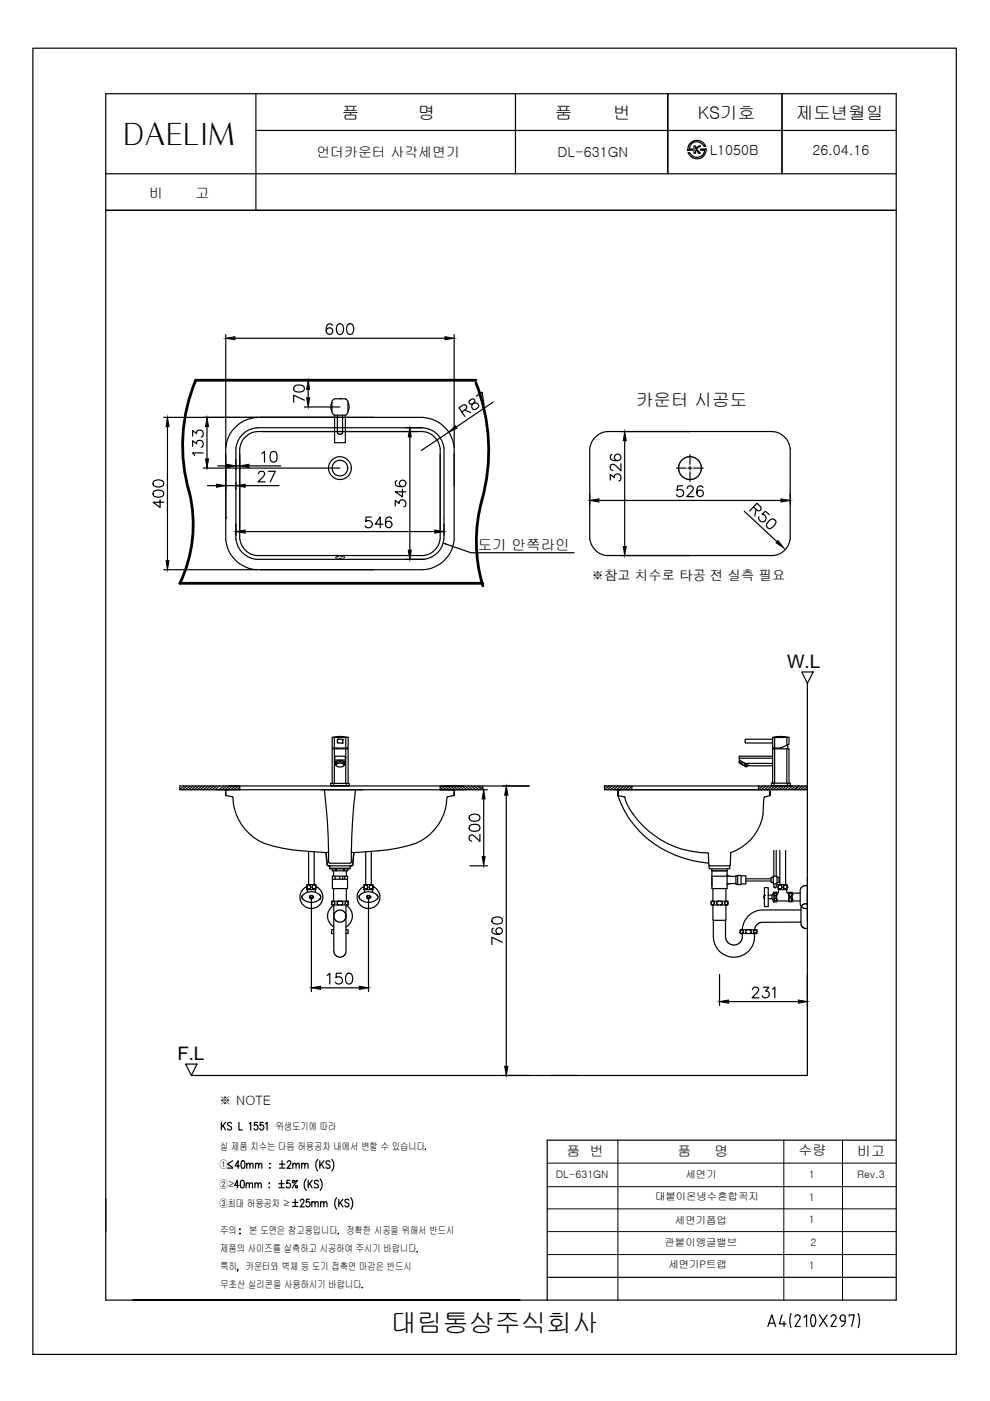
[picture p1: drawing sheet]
<svg xmlns="http://www.w3.org/2000/svg" width="210mm" height="297mm" viewBox="0 0 210 297" stroke-linecap="round" stroke-linejoin="round" font-family="sans-serif">
<!-- layer: YA -->
<g fill="none" stroke="#000" stroke-width=".25">
<path d="M7 10.2h195.8v277h-195.8zM54.3 19.9v24.7M109.3 19.9v16.9M141.6 19.9v16.9M165.8 19.9v16.9M190 19.9h-167.6v255.7h87.8h-82M22.4 36.8h167.6M54.3 27.7h135.7M145.9 32.4h.3a1.65 1.65 0 0 0 1.8 .9 1.65 1.65 0 0 0 1.4-1.5h-.9v-.2h1.1a1.92 1.92 0 0 1-1.5 2 1.92 1.92 0 0 1-2.2-1.2zM146.5 30.2a2.02 2.02 0 0 1 3.1 .8h-.3a1.64 1.64 0 0 0-1.8-.9 1.64 1.64 0 0 0-1.3 1.5h.6v.2h-1l.2-1zM147.1 31h.4v.5l.6-.5h.4l-.9 .6 .9 .9h-.4l-.5-.7-.1 .1v.6h-.4zM22.4 44.6h167.6"/>
<path d="M190 241.7h-74v33.9h74M116 270.8h74M165.8 278.8l-.5 1.9h1.4M167.7 278.5l-.2 1.5 .2 1.5M169.1 278.8l-.6 .4M169.1 278.8l.4 .1 .1 .5-1 1.8h1.1M170.5 279.3l.5-.5v2.4M172.1 278.9l.3-.2 .3 .2M172.1 278.9a1.91 1.91 0 0 0 .3 2.3h.2a2.1 2.1 0 0 0 .1-2.3M173.7 278.8l1.7 2.4M175.4 278.8l-1.7 2.4M176.7 278.8l.4 .1 .2 .5-1.1 1.8h1.1"/>
<path d="M176.8 278.8l-.6 .4M178.1 279.3v.3M178.2 279.3a.53 .53 0 0 1 .5-.5 .53 .53 0 0 1 .5 .5M178.2 279.6l.2 .5h.8M179.2 279.3v.8M180 279.1v-.3h1.1l-.5 2.4M182 278.5l.2 1.5-.2 1.5M162.8 281.2l.8-2.4 .9 2.4M163.1 280.6h1.1M166.2 280.2v1M179.2 280.1a1.25 1.25 0 0 1-.8 1.2"/>
</g>
<!-- layer: 002 -->
<g fill="none" stroke="#000" stroke-width=".25">
<path d="M170 142.5h2.4l-1.2 2.4zM39.1 166.6l-1 .8M39.7 166.6l-1 .8M40.3 166.6l-.9 .8M40.9 166.6l-1 .8M41.6 166.6l-1 .8M42.1 166.6l-.9 .8M42.8 166.6l-.9 .8M43.4 166.6l-1 .8M44.1 166.6l-1 .8M44.6 166.6l-.9 .8M45.3 166.6l-.9 .8"/>
<path d="M45.8 167.4h5M45.9 166.6l-1 .8M46.6 166.6l-1 .8M47.4 166.6l-1 .8M48 166.6l-.9 .8M48.6 166.6l-.9 .8M49.3 166.6l-1 .8M49.9 166.6l-1 .8M50.5 166.6l-.9 .8M50.8 166.9l-.6 .5M93.3 167.4h.1M93.3 167.4h5"/>
<path d="M93.3 166.9l.7 .5M93.6 166.6l1 .8M94.3 166.6l.9 .8M94.9 166.6l.9 .8M95.5 166.6l1 .8M96.1 166.6l1 .8M96.8 166.6l.9 .8M97.4 166.6l.9 .8M98 166.6l1 .8M98.6 166.6l1 .8M99.3 166.6l.9 .8M99.9 166.6l1 .8"/>
<path d="M100.5 166.6l1 .8M101.2 166.6l.9 .8M101.7 166.6l.6 .6M102.3 166.6v.8M112.2 166.6h-74.1v.8M128.2 166.6h43v.8h-43zM128.5 166.6l-.3 .3M128.9 166.8l.2-.2-.9 .8M129.8 166.6l-1 .8M130.4 166.6l-1 .8M131 166.6l-.9 .8M131.6 166.6l-.9 .8"/>
<path d="M132.3 166.6l-1 .8M132.9 166.6l-1 .8M133.5 166.6l-.9 .8M134 166.8l-.8 .6M160.8 166.6v.8l1-.8M161.1 166.6l-.3 .3M162.4 166.6l-1 .8M163 166.6l-.9 .8M163.6 166.6l-.9 .8M164.3 166.6l-1 .8M164.9 166.6l-1 .8M165.5 166.6l-.9 .8"/>
<path d="M166.1 166.6l-.9 .8M166.8 166.6l-1 .8M167.4 166.6l-1 .8M168 166.6l-.9 .8M168.6 166.6l-.9 .8M169.3 166.6l-1 .8M169.5 166.6l-1 .8M170.1 166.6l-1 .8M170.7 166.6l-.9 .8M171.2 167.3l-.2 .1M171.2 166.8l-.8 .6M39.4 225.6h2.4l-1.2 2.4z"/>
</g>
<!-- layer: BU -->
<g fill="none" stroke="#000" stroke-width=".25">
<path d="M70.4 85.3l-.3 .8 .3 1.1M70.4 85l.5-.4h2.4l.5 .4v2.5l-.5 .5h-2.4l-.5-.5zM70.9 88v5.9h2.3v-5.9M71.5 88v3.9l.5 .2 .6-.2v-3.9M73.8 85.3l.2 .8-.2 1.1M70.4 156.4l1.5-.3 1.9 .3M70.4 156.4h3.4v2.2h-3.4zM70.9 156.4v2.2M70.9 158.8v7.3M71.2 158.6v.2M71.5 157.4h.1M71.5 157.4l.1 .1h.9"/>
<path d="M71.7 156.7h.9l.1 .2M71.7 156.7h.1M71.7 156.7l-.2 .1v.6M72.5 157.5h.1M72.7 156.9v.6h-.2M72.7 156.9h.1M73.3 156.4v2.2M73.3 158.7v7.4M73.6 158.6v.2M163.8 156.7h-5.7l-.1 .2 .1 .6h5.7M163.8 156.4l1.6-.3 1.9 .3M163.8 156.4h3.5v1.4l-1.7 .8h-1.8z"/>
<path d="M164 158.6v.2M164.2 156.4v2.2M164.2 158.8v7.2M166.8 156.4v1.6M166.8 158.8v7.2M166.9 158l.2 .8M70.1 166.1h3.9v.5h-3.9zM70.1 166.6h3.9M70.4 166.1v-7.3h3.4v7.3M70.7 166.1v.5M71 160.5l.1-.2h2l.1 .2v1.6l-.8 .5h-.6l-.6-.3-.2-.3zM71 161.1h2.2"/>
<path d="M71.1 161.9l.9-.4 .6 .1 .5 .3M71.1 161.5h.1M71.1 161.5l.7-.3 .9 .1 .4 .2v.7M71.1 161.5v.7l.9-.4 .6 .1 .5 .3M73.1 161.9h.1M73.1 162.2h.1M73.2 160.6h.1M73.4 166.1v.5M156.7 161.5v.3l1.5 .8 .4-.4M156.7 160.8h7.1M156.9 161.2l-.2 .3 .8 .7h.4l.5 .3M157.2 161.8l.1-.2 .8 .4-.2 .2"/>
<path d="M158 161.9h5.8M163.6 166.6h3.9M163.6 166v.6M163.8 166v-7.2h3.5v7.2M163.8 160.3h-7.1v.8l2.1 1.3h5M164 166.6h3.9M164.1 166v.6M166.9 166v.6M167.5 166v.6M65.1 188l-.7 .4-.5 .6-.3 .8v.8l.4 .9 .3 .4 .6 .5 1 .2 .8-.1 .8-.4 .6-.7 .3-.8v-.8l-.3-.8-.5-.6-.6-.4M65.1 187.6h1.9v1h-1.9zM65.2 188.6v.6"/>
<path d="M65.4 180.7v6.9M65.9 188.1h.1M66.6 180.7v6.9M66.9 188.6v.6M67 188.1h.1M67.8 189.8l-1-.6-1.2-.1-1.1 .4-.5 .6 .1 .4 .4 .4 1.2 .4 1.2-.1 .9-.6M67.8 190.6h.1M67.8 189.8l.2 .2-.2 .6M69.9 183.6v.6h4.3v-.6M69.9 184.1h4.3M70.3 191.1h3.6v.8h-3.6zM70.4 184.2v.4h3.3v-.4"/>
<path d="M70.5 185.8h3.2v2.6h-3.2zM70.5 186.4h3.2M70.6 191.9h.1M70.7 192l-.7 .6-.4 .7-.1 1.2 .5 1.3 .8 .7M70.7 184.6v1.1M70.7 188.4v2.7M70.8 197.1h-.5v.8h.5M70.8 191.9v9.8l.3 .8 .9 .5 .8-.3 .5-.8v-10M71.1 185.8v.6M71.1 184.2v.4M71.4 184.2v.4M71.9 191.1h.1"/>
<path d="M71.9 191.1l-.4 .2 .1 .5 .3 .1M72 185.8v.6M72.3 191.9h.1M72.3 191.1l.4 .2-.1 .5-.3 .1M72.7 185.8v.6M72.8 184.2v.4M73.1 184.2v.4M73.1 185.8v.6M73.3 197.1h.5v.8h-.5M73.4 192l.8 .6 .3 .7 .2 1.2-.5 1.3-.9 .7M73.4 184.6v1.1M73.4 188.4v2.7"/>
<path d="M73.5 191.9h.1M76.2 189.9l.9-.7 1.4-.1 1.2 .4 .4 .4 .1 .4-.3 .4-.9 .5-1.2 .1-1.4-.6-.3-.4zM77.2 188l-.7 .4-.5 .6-.3 .8v.8l.2 .5 .5 .8 .8 .6 .8 .1 .8-.1 .6-.3 .7-.5 .4-.8v-1.1l-.2-.6-.6-.8-.6-.4M77.2 187.6h1.9v1h-1.9zM77.3 188.6v.6M77.5 180.7v6.9M78.5 190.2h.1M78.7 180.7v6.9M79 188.6v.6M79.1 188.1h.1M150.4 183.6v.6h4.3v-.6M150.8 191.1v.8h3.5v-.8"/>
<path d="M150.9 184.2v.4h3.3v-.4M150.9 185.8h3.3v-1.2h-3.3v3.8h3.3v-2.6M151.1 191.9h.1M151.2 191.9v3.2h2.7v-3.2M151.2 188.4v2.7M151.2 195.1v3.7l.4 1.5 .9 1.4 .9 .7 1 .4 1 .2 1.4-.2 1-.4 .9-.7 .6-.8 .5-.9 .2-.9v-1.2M152.3 191.1h.1M152.3 191.1h-.2l-.2 .3 .1 .4 .3 .1M152.8 191.9h.1M152.8 191.1l.3 .3v.3l-.3 .2M153.8 195.1v3.7l.2 .6 .5 .6 .9 .4 .6-.1 .8-.3 .5-.9 .1-1.2M153.9 188.4v2.7"/>
<path d="M154 191.9h.1M154.2 185.5l.2 .2M154.4 187.4h.1M154.4 187.4l-.2 .2M154.4 185.7h.1M154.4 185.7l1.6 .2M156 187.3l-1.6 .1M156.4 185.6h-.4v1.9h.4M156.4 185.6h.7v2h-.7zM156.9 197.1h3.6v.8h-3.6zM157.1 185.7h1v1.7h-1M157.3 197.2h.1"/>
<path d="M157.3 197.2l-.4 .2v.3l.4 .2M157.3 197.9h.1M157.3 197.2l.3 .2v.4l-.3 .1M158.1 186.3h5.4M158.1 186.8h5.4M158.5 197.1h.1M158.5 197.1l-.3 .1-.1 .3 .1 .4h.3M158.9 197.1l.4 .3-.1 .4-.3 .1M160.1 197.9h.1M162.1 189.8h.1M162.1 189.8l-.1 .2 .1 .6M162.1 188.2h.8v4h-.8z"/>
<path d="M162.9 189.8h.8v.8h-.8M163.7 190.6l.4 .6M163.9 186h-.4v1.1h.4M163.9 185.8h.8v1.6h-.8zM164.1 187.4v.7a.26 .26 0 0 0 .3 .1 .26 .26 0 0 0 .2-.2v-.6M164.1 189.2h.6v2h-.6zM164.1 180.3v5.5M164.1 189.2l-.4 .6M164.6 180.3v5.5M164.7 190.7h.1M164.7 189.7h.1M164.7 191h2.5"/>
<path d="M164.7 186h.5v1.1h-.5M165 187.6h1.9v1h-1.9zM165.1 188.6l-.1 .8h-.3M165.3 180.3v7.3M165.8 188.1h.1M166.6 180.3v7.3M166.7 188.6l.2 .8h.3M166.9 188.1h.1M167.2 189.2h.8v2h-.8zM168 190.7h.1M168 189.7h.1M168 191h1.7"/>
<path d="M168 189.4h1.7M169.8 195.5v.6l.3 .5 .4 .2 .7 .1M169.8 192.9h-8.4a4.4 4.4 0 0 0-4 4.2M170.8 187.8h.1M170.8 187.8l-.8 .3-.3 .6v3l.5 .8 1 .1M170.8 187.8h.4M170.8 191.6h.1M170.8 191.6l-.7 .3-.3 .5v3.1l-8.5 .1-1 .6-.3 .9M170.8 191.6h.4M171.2 186v9.1"/>
<circle cx="65.5" cy="188.1" r=".4"/>
<circle cx="66" cy="190.2" r=".36"/>
<circle cx="66.6" cy="188.1" r=".39"/>
<circle cx="70.6" cy="191.5" r=".37"/>
<circle cx="73.5" cy="191.5" r=".38"/>
<circle cx="77.6" cy="188.1" r=".39"/>
<circle cx="78.1" cy="190.2" r=".38"/>
<circle cx="78.7" cy="188" r=".41"/>
<circle cx="151.1" cy="191.5" r=".36"/>
<circle cx="154" cy="191.5" r=".37"/>
<circle cx="160.1" cy="197.6" r=".37"/>
<circle cx="164.4" cy="189.7" r=".29"/>
<circle cx="164.4" cy="190.7" r=".28"/>
<circle cx="165.4" cy="188.1" r=".41"/>
<circle cx="166.5" cy="188.1" r=".39"/>
<circle cx="167.6" cy="189.6" r=".37"/>
<circle cx="167.6" cy="190.7" r=".35"/>
</g>
<!-- layer: 001 -->
<path d="M171.2 144.9v83.1h-54.3M40.6 228h81.8" fill="none" stroke="#000" stroke-width=".25"/>
<!-- layer: POINT -->
<circle cx="72.1" cy="194.2" r="1.28" fill="none" stroke="#000" stroke-width=".25"/>
<!-- layer: 0 -->
<g fill="none" stroke="#000" stroke-width=".25">
<path d="M54.6 90.7h34.9M54.6 91.5h34.9M55.2 88.5h34.4M128.8 91.5h34.9M47.7 167.4h.8M47.9 168v.7M48.4 167.4l-.5 .3v.2M49.2 168.9l.2 .2M93.3 167.4h.8M94.9 167.4h1.4M95 168.9l-.2 .2M95.8 167.4l.5 .3v.2"/>
<path d="M96.3 168v.7M130.3 167.4h32.9M131.5 167.4l-.4 .3-.1 1M132.4 168.9l.2 .8M162.2 168.9l-.3 .8M162.8 167.4l.4 .3 .1 .3M163.3 168v.7M69.1 180.8l.2 2.5 .2 .2 5.1 .1 .3-.3M69.2 180.8l.2 2.5 .3 .3M69.2 180.7h.5M69.7 182.8l.2 .2M74.5 182.8l-.2 .2"/>
<path d="M75 180.7h-.5M75 180.8l-.3 2.5-.2 .3M75 180.8l-.2 2.5M150.2 180.9l.1 2.4 .2 .3M150.4 183.6h4.3M154.9 183.3l-.3 .3M154.9 180.8l-.1 2.5M46.9 238v1.6M47.3 238.6l.5 1M47.8 238l-.9 1M49.1 238.2l-.3-.2-.6 .2 .2 .4 .7 .3a.45 .45 0 0 1-.2 .7 .45 .45 0 0 1-.7-.3M50.7 238v1.6h.7"/>
<path d="M52.9 238.3l.3-.3v1.6M54.6 238h-.6l-.1 .6a.49 .49 0 0 1 .7 .1 .49 .49 0 0 1-.1 .7 .49 .49 0 0 1-.7-.1M55.8 238h-.6l-.1 .6a.49 .49 0 0 1 .8 .1 .49 .49 0 0 1-.1 .7 .49 .49 0 0 1-.7-.1M56.3 238.3l.3-.3v1.6M48.2 247.7h1.1M49.3 246.1l-1.1 .7 1.1 .7M50.7 251.3h-1l.6-1.1v1.7M50.8 247.2h-.9l.6-1.1v1.6M51.1 250.3l.4-.1a1.12 1.12 0 0 1 0 1.7h-.2a.69 .69 0 0 1-.3-.9zM51.3 246.2l.3-.1a1.12 1.12 0 0 1 0 1.6h-.1a.92 .92 0 0 1-.3-1.3zM52.2 251.1l.3-.3 .3 .1 .1 1M52.2 250.8v1.1"/>
<path d="M52.3 246.9l.3-.3 .3 .1 .1 1M52.3 246.6v1.1M52.9 251.1l.3-.3 .3 .1v1M53 246.9l.3-.3 .3 .1 .1 1M54 251.1l.3-.3 .3 .1 .1 1M54 250.8v1.1M54.2 246.9l.3-.3 .3 .1v1M54.2 246.6v1.1M54.7 251.1l.3-.3 .3 .1 .1 1M54.8 246.9l.3-.3 .3 .1 .1 1M57.1 250.8v.2zM57.1 251.7v.2z"/>
<path d="M57.2 246.6v.2zM57.2 247.6v.1zM59.1 251h1.1M59.1 251.8h1.1M59.3 247.7h1.1M59.3 246.8h1.1M59.7 250.2v1.4M59.8 246.1v1.4M60.9 246.5l.3-.4h.2l.3 .5-.8 1.1h.8M61.5 250.2h-.6l-.1 .8a.5 .5 0 0 1 .7 0 .5 .5 0 0 1 0 .7 .5 .5 0 0 1-.7 0l-.1-.1M62 254.9h1.1M62 255.8h1.1"/>
<path d="M62.1 246.9l.3-.3 .3 .1 .1 1M62.1 246.6v1.1M62.3 250.2v.5l-.2 .1-.1-.3 .1-.3 .5 .2 .5-.2-1.1 1.7M62.6 254.3v1.3M62.8 246.9l.3-.3 .3 .1v1M63.7 254.6l.1-.3h.5l.2 .4-.8 1.2h.8M64 246.9l.2-.3 .3 .1 .1 1M64 246.6v1.1M64.6 246.9l.3-.3 .3 .1 .1 1M64.9 250a1.97 1.97 0 0 0 0 2.4M65.3 250.2v1.7M65.6 254.3h-.6l-.1 .6a.5 .5 0 0 1 .7 .1 .5 .5 0 0 1 0 .7 .5 .5 0 0 1-.7 0v-.2"/>
<path d="M65.6 251l.6 .9M66.1 255.1l.3-.3 .3 .1 .1 1M66.1 254.8v1.1M66.2 250.2l-.9 1.1M66.8 255.1l.3-.3 .3 .1 .1 1M67.4 245.8a1.98 1.98 0 0 0 0 2.5M67.5 250.5a.44 .44 0 0 0-.5-.3 .44 .44 0 0 0-.3 .4v.3l.8 .5-.1 .4h-.7v-.2M67.8 246.1v1.6M67.9 250a1.97 1.97 0 0 1 0 2.4M68 255.1l.3-.3 .3 .1 .1 1M68 254.8v1.1M68.1 246.8l.6 .9"/>
<path d="M68.7 255.1l.2-.3 .3 .1 .1 1M68.7 246.1l-.9 1.1M70 246.4a.44 .44 0 0 0-.5-.3 .44 .44 0 0 0-.4 .4l.9 .8v.2l-.3 .2h-.5l-.1-.2M70.3 245.8a1.98 1.98 0 0 1 0 2.5M71.4 253.9a1.98 1.98 0 0 0 0 2.5M71.8 254.3v1.6M72.1 254.9l.6 1M72.7 254.3l-.9 1M74 254.5l-.3-.2h-.4l-.2 .2 .2 .4 .6 .3a.45 .45 0 0 1-.2 .7 .45 .45 0 0 1-.6-.3M74.4 253.9a1.98 1.98 0 0 1 0 2.5M90.2 243.6l-.1 .1h.1M50.4 269.2l-.1 .4"/>
<path d="M50.8 260.6h.1zM50.8 261.5h.1zM71.7 261.5h.1M76.8 272.9v.1M88.4 265.3l.1 .1"/>
<circle cx="62.9" cy="251.6" r=".26"/>
</g>
<!-- layer: LINE -->
<g fill="none" stroke="#000" stroke-width=".25">
<path d="M190 19.9v255.7M47.9 70.9v38.9M49.8 71.7h44.5M70.5 69a.64 .64 0 0 0-.7-.4 .64 .64 0 0 0-.5 .5 1.3 1.3 0 0 0 .5 1.8 .71 .71 0 0 0 .8-.7 .71 .71 0 0 0-.7-.7 .71 .71 0 0 0-.7 .7M71.7 68.8a.7 .7 0 0 1 1 .3 1.18 1.18 0 0 1-.7 1.8 1.44 1.44 0 0 1-.3-2.1zM73.8 68.8a.7 .7 0 0 1 1.1 .3 1.18 1.18 0 0 1-.8 1.8 1.44 1.44 0 0 1-.3-2.1zM96.3 70.9v43.5a7 7 0 0 1-6.7 6.4h-54.9M34.7 88.5h44.6M35.5 90.4v28.5M40.8 94.6v-1.2l.9 .7a.72 .72 0 0 1 .8-.8 .72 .72 0 0 1 .6 1l-.1 .3-.3 .2M40.8 92.5v-1.2l.9 .6a.72 .72 0 0 1 .8-.7 .72 .72 0 0 1 .6 1l-.1 .3-.3 .2M43.1 96h-2.3l.5 .6"/>
<path d="M43.1 99.2h29M43.9 90.4v6.9M46.2 98.8h1.9M47.9 96.2v18.2a7 7 0 0 0 6.7 6.4M50 97.4v2.2M50 98.8h.8M52.8 98.8h6.7M54.6 88.5a7.1 7.1 0 0 0-6.7 6.4M54.6 90.7a4.8 4.8 0 0 0-4.6 4.3v19.3a4.8 4.8 0 0 0 4.3 4.3h35.6M54.6 91.5a4.1 4.1 0 0 0-3.8 3.6v19.1a4.1 4.1 0 0 0 3.5 3.6h35.6a4 4 0 0 0 3.4-3.5v-19.2a4.1 4.1 0 0 0-3.8-3.6M55.5 96.2l.6-.5v2.3M56.9 99.9h1.5l-1.1 2.3"/>
<path d="M57.6 95.8a.8 .8 0 0 1 1.1 .4 2.02 2.02 0 0 1-.3 1.6 .74 .74 0 0 1-1.1-.2 2.14 2.14 0 0 1 .3-1.8zM62.4 81.9a1.85 1.85 0 0 1 2 0 .72 .72 0 0 1-.3 1.1 2.02 2.02 0 0 1-1.7-.2l-.1-.3zM64.5 84.9l-2.2-1.1v1.5M64.5 86.3h7.6M64.5 80.6h7.6M65.3 82.6v1.7M72.1 84.6h.1M86 90.7h3.5a4.8 4.8 0 0 1 4.6 4.3v19.3a4.8 4.8 0 0 1-4.2 4.3M86.9 92.6v24M89.6 88.5a7.1 7.1 0 0 1 6.7 6.4M95.2 91.6l-5.9 3.9M97.9 87.3l1-.8a.51 .51 0 0 0-.4-.7l-1.2 .7 1.3 1.8"/>
<path d="M98.5 86.9l1.3 .6M99.6 84.9l-.2 .2a.47 .47 0 0 0 .6 .6 .91 .91 0 0 1 1.5 .2 .78 .78 0 0 1-.5 .8 .78 .78 0 0 1-1-.3 1.34 1.34 0 0 1 .7-1.3v-.2l-.4-.3zM101 84l1.2-.8 .4 2.4M104.6 85.2l-7.8 5.3M128.8 91.5a4.1 4.1 0 0 0-3.8 3.6v19.1a4.1 4.1 0 0 0 3.5 3.6h35.6a3.9 3.9 0 0 0 3.4-3.5v-19.2a4.1 4.1 0 0 0-3.8-3.6M129.7 96.4a.71 .71 0 0 0-.2 .9 1.34 1.34 0 0 0 2.1-.3 .7 .7 0 0 0-.6-.7 .7 .7 0 0 0-.8 .6 .7 .7 0 0 0 .7 .8M131.6 98.3v1.5l-1-1.1a.73 .73 0 0 0-1.1 0 .77 .77 0 0 0 .1 .9l.3 .1M131.6 91.5h14.7M132.4 93.4v22.5M143.5 99.2h2M143.9 99.2v.3M143.9 99.5v.1"/>
<path d="M143.9 98.9v.2M143.9 98.7v.1M143.9 99.6v.2M144 98.6v.1M144 99.8v.1M144 99.9v.1M144 98.4v.1M144.1 98.3l-.1 .1M144.1 98.1v.1M144.2 98v.1M144.3 97.9v.1M144.4 97.8h-.1"/>
<path d="M144.5 97.6l-.1 .1M144.6 97.6h-.1M144.7 97.4l-.1 .1M144.8 97.3l-.1 .1M144.9 97.3h.1M145.1 97.2h-.1M145.2 97.1h-.1M145.4 97l-.1 .1M145.5 97h-.1M145.7 96.9l-.2 .1M145.8 96.9h-.1M145.8 96.9h.2"/>
<path d="M145.9 99.2h.8M146 96.8h.1M146.2 96.8h.3M146.3 96.4v2M146.3 98.9v.8M146.6 96.9h.2M146.9 96.9l.1 .1M147.1 97h.1M147.1 99.2h2M147.2 97h.1M147.3 97.1h.1M147.5 97.1l.1 .1"/>
<path d="M147.6 97.2l.1 .1M147.7 97.3l.1 .1M147.9 97.4v.1M148 97.5v.1M148.1 97.6l.1 .1M148.2 97.7v.1M148.3 97.8v.1M148.4 98v.1M148.4 98.1v.1M148.5 98.3l.1 .2M148.6 98.5v.2M148.7 98.7v.2"/>
<path d="M148.7 99.8l-.1 .2M148.7 99v.1M148.7 99.2v.5M32.5 104.2a1.73 1.73 0 0 1 2.1 0 .76 .76 0 0 1-.3 1.1 1.78 1.78 0 0 1-1.8-.2zM32.5 102.1a1.73 1.73 0 0 1 2.1 0 .74 .74 0 0 1-.3 1 1.78 1.78 0 0 1-1.8-.2zM33.9 105.9v1.7l-1.4-1.1h2.2M44 103h1.9M47.9 109.8h.1M47.9 103h2.1M50 102.2v1.6M50 111.1v2.4M52 103h7.2"/>
<path d="M52 112.7h40.2M54.8 100.5l.1-.4a.77 .77 0 0 1 1-.1 .51 .51 0 0 1 .1 .8l-1.3 1.4h1.5M78.7 109.6h-1.1l-.1 1a.81 .81 0 0 1 1.3 0 .81 .81 0 0 1-.2 1.2 .81 .81 0 0 1-1.2-.3M81.2 111.1h-1.6l1-1.5v2.3M83 110a.64 .64 0 0 0-1-.3 1.85 1.85 0 0 0 0 2.1 .7 .7 0 0 0 1.1-.3 .7 .7 0 0 0-.5-1 .7 .7 0 0 0-.9 .6M83.8 107.3v-1.2l.9 .6a.73 .73 0 0 1 .8-.7 .73 .73 0 0 1 .5 .9v.4l-.4 .2M84.1 101.9a.64 .64 0 0 0-.3 .6 .64 .64 0 0 0 .4 .6 1.78 1.78 0 0 0 1.8-.2 .7 .7 0 0 0-.3-1.1 .7 .7 0 0 0-1 .5 .7 .7 0 0 0 .6 .9M85.3 103.7v1.6l-1.5-1h2.2M86 118.6h3.9M94.5 115.3l5.4 1.9h21.8M125 104.7v2.2M127 106.1h38.6"/>
<path d="M129.4 101.8v-1.2l.8 .6a.73 .73 0 0 1 .9-.7 .73 .73 0 0 1 .5 .9v.4l-.4 .2M144 100.1l.1 .1M144.1 100.2v.1M144.1 100.4l.1 .1M144.2 100.5l.2 .2M144.4 100.8h.1M144.5 100.9h.1M144.6 101l.2 .1M144.7 103h-1l-.2 1a.8 .8 0 0 1 1.2-.1 .8 .8 0 0 1-.1 1.2 .8 .8 0 0 1-1.1-.2M144.9 101.2h.1M145 101.3h.1M145.1 101.4h.2"/>
<path d="M145.4 101.5h.1M145.5 101.5l.1 .1M145.7 101.6h.1M145.7 103.6l.4-.6a.75 .75 0 0 1 .9 .5l-.3 .7-1.1 1.1h1.5M145.8 101.6h.1M146 101.7h.2M146.3 100v2.1M146.7 101.6l-.4 .1M146.7 101.6h.1M147 101.6h-.1M147 101.5h.1M147.3 101.4l-.1 .1"/>
<path d="M147.4 101.4h-.1M147.5 101.3l-.1 .1M147.7 101.2l-.1 .1M147.8 101.1l-.1 .1M148 100.9l-.2 .2M148.1 100.8v.1M148.2 100.7v.1M148.3 100.6h-.1M148.4 100.4l-.1 .2M148.4 100.3v.1M148.6 100l-.1 .3M149 103.3a.64 .64 0 0 0-.9-.2 1.29 1.29 0 0 0 .4 2.2 .71 .71 0 0 0 .7-.7 .71 .71 0 0 0-.7-.7 .71 .71 0 0 0-.8 .6"/>
<path d="M157.8 108.4l6.9 6.5M159.8 107.5l1 .8a.52 .52 0 0 0 .6-.6l-.9-1-1.6 1.6M160.3 108l-.3 1.4M163.1 110.4l.4-.3a.71 .71 0 0 1 .8 .1 .71 .71 0 0 1 .2 .8 1.92 1.92 0 0 1-1.4 1.1 .78 .78 0 0 1-.6-1zM163.1 109.1l-.8-.7-.7 .6a.81 .81 0 0 1 .9 .9 .81 .81 0 0 1-1 .7 .81 .81 0 0 1-.6-1M38.1 167.4h65.3M47.9 168v.7l1.3 .2M49.4 169.1a10.8 10.8 0 0 0 8.5 10.3 50.2 50.2 0 0 0 11.3 1.4M50.8 166.6v.8M68.8 167.4a116.5 116.5 0 0 1 .9 15.4M75.4 167.4a116.5 116.5 0 0 0-.9 15.4M93.3 166.6v.8"/>
<path d="M94.8 169.1a10.8 10.8 0 0 1-8.5 10.3 50.2 50.2 0 0 1-11.3 1.4M96.3 168.7v-.7v.7l-1.4 .2M99.6 175.1a1.85 1.85 0 0 1 2 0 .74 .74 0 0 1-.3 1.1 2.09 2.09 0 0 1-1.7-.2l-.1-.4zM99.6 172.9a1.44 1.44 0 0 1 2.2 .3v.3a1.29 1.29 0 0 1-2.3 0zM101.8 176.9v1.5l-1.1-1.1a.64 .64 0 0 0-.7-.3 .64 .64 0 0 0-.5 .4l.1 .7 .4 .2M102.6 169.4v12.2M106.5 166.6h5.7M107.3 168.6v57.5M132.4 169l-1.4-.3v-.7v.7a21 21 0 0 0 15.7 13.7l3.5 .6M132.6 169.7a19.4 19.4 0 0 0 17.6 11.2M134 166.6v.8M161.9 169.7a10.5 10.5 0 0 1-7 11.1"/>
<path d="M163.3 168.7v-.7v.7l-1.1 .3M163.6 166h3.9M66 190.2v20M69.9 183.6h.1M69.9 183h4.4M74.2 183.6h.1M78.1 190.2v20M99.6 183.6h3.8M104.4 194.7a1.41 1.41 0 0 1 2.1 .4v.2a1.44 1.44 0 0 1-2.1 .3zM104.6 196.8a.66 .66 0 0 0-.3 .6 .66 .66 0 0 0 .4 .6 1.3 1.3 0 0 0 1.8-.5 .71 .71 0 0 0-.6-.8 .71 .71 0 0 0-.8 .6 .71 .71 0 0 0 .7 .8M106.5 199.8l-2.2-1.1v1.6M150.8 191.1h3.5"/>
<path d="M68 209.4h8.2M69.4 206.8l.5-.5v2.3M72.4 206.3h-1.1l-.1 1a.81 .81 0 0 1 1.2 0 .81 .81 0 0 1-.1 1.2 .81 .81 0 0 1-1.2-.3M73.6 206.5a.68 .68 0 0 1 1.1 .3 1.13 1.13 0 0 1-.8 1.8 1 1 0 0 1-.6-1.3v-.5zM152.6 206.6v6.6M154.5 212.4h14.8M159.5 209.8l.2-.3a.77 .77 0 0 1 .9-.1 .51 .51 0 0 1 .1 .8l-1.2 1.4h1.4M161.8 209.3h1.2l-.7 .9a.74 .74 0 0 1 .7 1 .74 .74 0 0 1-1.2 .2l-.2-.3M163.8 209.7l.5-.4v2.3M171.2 206.6v6.6M106.5 228h5.7M110.2 275.6h5.8"/>
<circle cx="72.1" cy="99.2" r="1.66"/>
<circle cx="72.1" cy="99.3" r="2.42"/>
</g>
<g fill="#000" stroke="#000" stroke-width=".21">
<path d="M47.9 71.7l1.9-.3v.6zM94.3 71.4l2 .3-2 .3zM35.5 88.5l.3 1.9h-.6zM43.6 97.3h.6l-.3 1.9zM43.9 88.5l.3 1.9h-.6zM48.1 98.4l1.9 .4-1.9 .3zM50.8 98.8l2-.4v.7zM65 84.3h.6l-.3 2zM65.3 80.6l.3 2h-.6zM86.9 90.7l.3 1.9h-.6zM95.2 91.6l1.3-1.3 .4 .5zM132.4 91.5l.4 1.9h-.6z"/>
<path d="M35.2 118.9h.6l-.3 1.9zM45.9 102.7l2 .3-2 .3zM50 103l2-.3v.6zM50 112.7l2-.3v.6zM86.6 116.6h.6l-.3 2zM92.2 112.4l1.9 .3-1.9 .3zM94.2 115.2h.3v.2zM125 106.1l2-.3v.6zM132.2 115.9h.6l-.4 1.9zM165 114.6l1.2 1.6-1.7-1.1zM165.6 105.8l1.9 .3-1.9 .3zM102.6 167.4l.3 2h-.7z"/>
<path d="M107.3 166.6l.4 2h-.7zM102.2 181.6h.7l-.3 2zM66 209.4l2-.3v.7zM76.2 209.1l1.9 .3-1.9 .4zM152.6 212.4l1.9-.4v.7zM169.3 212l1.9 .4-1.9 .3zM107 226.1h.7l-.4 1.9z"/>
</g>
<!-- layer: 1 -->
<path d="M71.1 118.2l.5 .1M71.9 118.4h.5M71.9 117.9l-.6 .1M72.1 117.9l.6 .1M73 118l.1 .2-.4 .1" fill="none" stroke="#000" stroke-width=".21"/>
<!-- layer: Y -->
<path d="M41.5 80.6h59.4" fill="none" stroke="#000" stroke-width=".59"/>
<!-- layer: OUTLINE -->
<path d="M41.5 80.6a36.7 36.7 0 0 0-1 25.3 28.9 28.9 0 0 1-2.4 17.8M100.9 81.2a39.3 39.3 0 0 1 1.3 24.9M102.2 106.1a32.7 32.7 0 0 0 .2 18.1M38.1 123.7h64.2" fill="none" stroke="#000" stroke-width=".59"/>
<!-- layer: DIM -->
<path d="M116 256.3h74M116 246.6h74M116 251.6h74M131 241.7v33.9M166.2 241.7v33.9M178.6 241.7v33.9M116 266h74M116 261.1h74" fill="none" stroke="#000" stroke-width=".21"/>
<text font-size="6.4" x="26.1" y="30.7">DAELIM</text>
<text font-size="5.5" x="82.9" y="282.4">대림통상주식회사</text>
<g font-size="3.9">
<text x="166.9" y="141.6">W.L</text>
<text x="37.6" y="224.7">F.L</text>
</g>
<g font-size="3.7">
<text x="72.5" y="25.2">품</text>
<text x="88.6" y="25.2">명</text>
<text x="117.6" y="25.2">품</text>
<text x="130" y="25.2">번</text>
<text x="148" y="25.2">KS기호</text>
<text x="168.7" y="25.2">제도년월일</text>
<text x="134.9" y="86">카운터 시공도</text>
</g>
<text font-size="3.1" x="101.3" y="116.7">도기 안쪽라인</text>
<g font-size="2.9">
<text x="67.1" y="33.2">언더카운터 사각세면기</text>
<text x="118.2" y="33.2">DL-631GN</text>
<text x="150.5" y="32.8">L1050B</text>
<text x="172.2" y="32.8">26.04.16</text>
<text x="31.7" y="42">비</text>
<text x="41.5" y="42">고</text>
<text x="120.1" y="245.1">품 번</text>
<text x="143.7" y="245">품</text>
<text x="151.5" y="245">명</text>
<text x="169.3" y="244.9">수량</text>
<text x="181.8" y="245">비고</text>
</g>
<g font-size="2.8">
<text x="125.3" y="123">※참고 치수로 타공 전 실측 필요</text>
<text x="46.4" y="234.4">※ NOTE</text>
</g>
<g font-size="2.2">
<text x="58.4" y="239.6">위생도기에 따라</text>
<text x="46.7" y="243.7">실 제품 치수는 다음 허용공차 내에서 변할 수 있습니다</text>
<text x="46.5" y="247.7">①</text>
<text x="46.5" y="251.9">②≥</text>
<text x="117.8" y="249.8">DL-631GN</text>
<text x="145.4" y="249.8">세면기</text>
<text x="171.5" y="249.7">1</text>
<text x="181.8" y="249.7">Rev.3</text>
<text x="46.5" y="255.9">③최대 허용공차 ≥</text>
<text x="138.9" y="254.5">대붙이온냉수혼합꼭지</text>
<text x="171.5" y="254.7">1</text>
<text x="46.7" y="261.6">주의</text>
<text x="52.9" y="261.6">본 도면은 참고용입니다</text>
<text x="73.4" y="261.6">정확한 시공을 위해서 반드시</text>
<text x="143.1" y="259.5">세면기폽업</text>
<text x="171.5" y="259.4">1</text>
<text x="46.7" y="265.4">제품의 사이즈를 실측하고 시공하여 주시기 바랍니다</text>
<text x="46.8" y="269.3">특히</text>
<text x="52.1" y="269.3">카운터와 벽체 등 도기 접촉면 마감은 반드시</text>
<text x="140.9" y="264.2">관붙이앵글밸브</text>
<text x="141.7" y="268.9">세면기P트랩</text>
<text x="171.5" y="269.1">1</text>
<text x="171.8" y="264.2">2</text>
<text x="46.8" y="273.1">무초산 실리콘을 사용하시기 바랍니다</text>
</g>
</svg>
